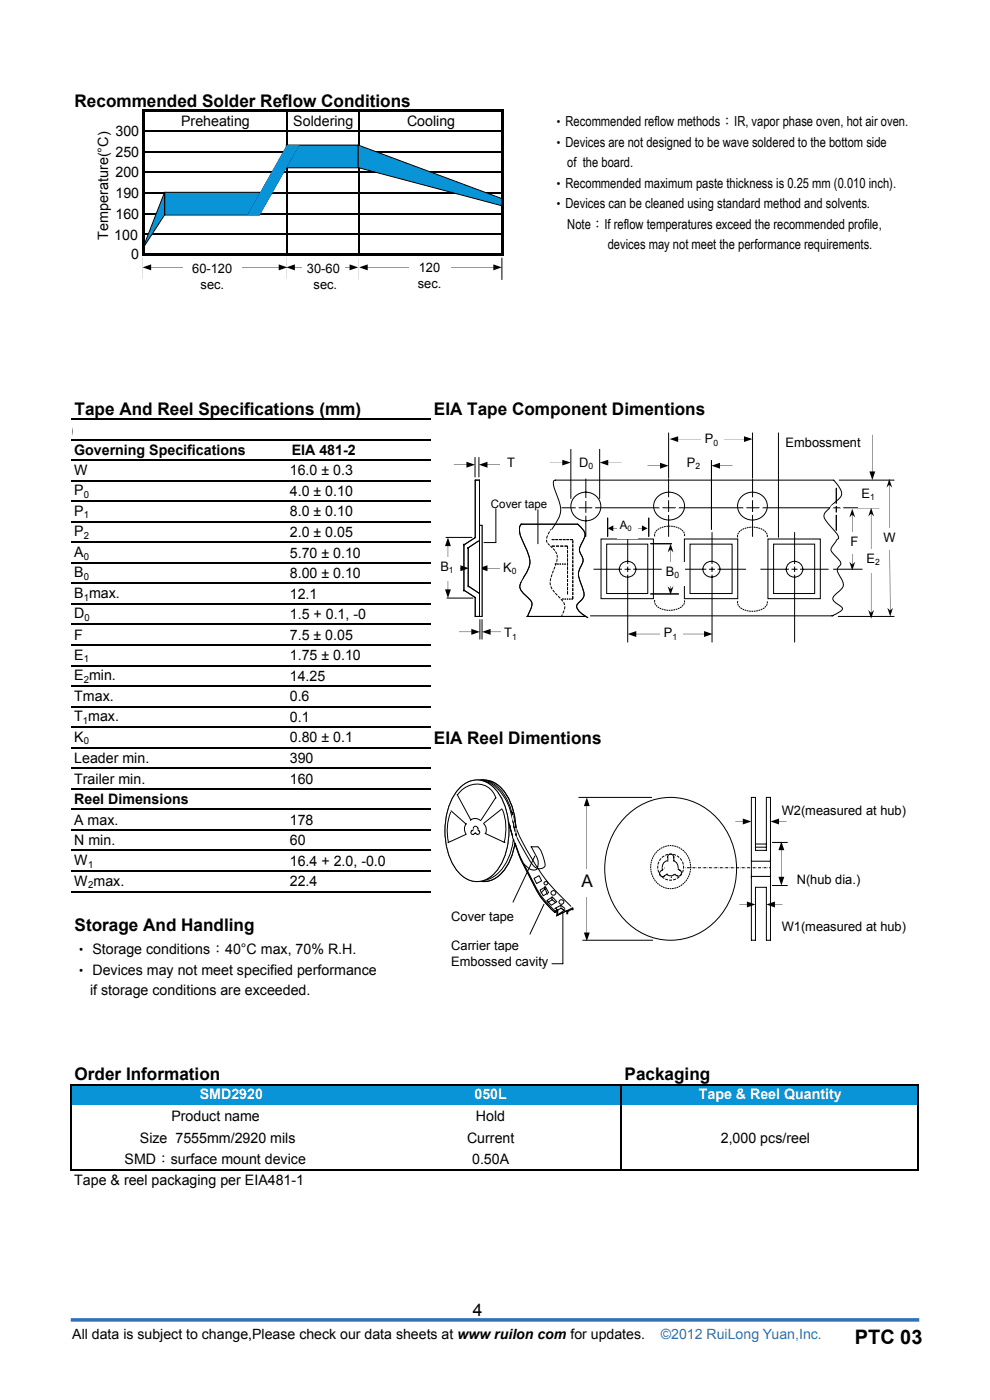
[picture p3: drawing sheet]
<svg xmlns="http://www.w3.org/2000/svg" width="210mm" height="297mm" viewBox="0 0 210 297" stroke-linecap="round" stroke-linejoin="round" font-family="sans-serif">
<path d="M15 280h180" fill="none" stroke="#3071b9" stroke-width=".75" stroke-linecap="butt"/>
<path d="M15.1 230.1h179.6v4.4h-179.6z" fill="#0894d6"/>
<path d="M30.1 23.2h.6v31.1h-.6zM30.7 23.2h76.2v.6h-76.2zM106.3 23.8h.6v30.5h-.6zM30.7 53.7h76.2v.6h-76.2z" fill="#000"/>
<g fill="none" stroke="#000" stroke-width=".29">
<path d="M30.7 27.9h75.6M30.7 32.2h75.6M30.7 36.6h75.6M60.9 23.8v29.9M76.1 23.8v29.9M30.7 40.9h75.6M30.7 45.3h75.6M30.7 49.7h75.6M15.1 88.9h76.3M15.1 93.2h76.3M15.1 97.6h76.3M15.1 102h76.3"/>
<path d="M15.1 106.3h76.3M15.1 110.7h76.3M15.1 115h76.3M15.1 119.4h76.3M15.1 123.8h76.3M15.1 128.1h76.3M15.1 132.5h76.3M15.1 136.8h76.3M15.1 141.2h76.3M15.1 145.5h76.3M15.1 149.9h76.3M15.1 154.3h76.3"/>
<path d="M15.1 158.6h76.3M15.1 163h76.3M15.1 167.3h76.3M15.1 171.7h76.3M15.1 176.1h76.3M15.1 180.4h76.3M15.1 184.8h76.3M15.1 189.1h76.3M15.1 229.9v18.4M15.3 230.1h179.5M131.8 230.2v18.1M194.7 230.2v18.1"/>
<path d="M15.3 248.2h179.5"/>
</g>
<path d="M120 119.7h-2.3" fill="none" stroke="#000" stroke-width=".21" stroke-dasharray=".3 .2" stroke-linecap="butt"/>
<path d="M119.2 107.7h67.3" fill="none" stroke="#000" stroke-width=".21"/>
<path d="M101.7 111.5h.5v19.3h-.5z" fill="#fff"/>
<g fill="none" stroke="#000" stroke-width=".21">
<path d="M94.6 114h5.5M98.4 115.4v10M99.3 116.1v8.4M101.5 114.8l-2.3 1.5M101.7 114.1v-12.2h-.9v12.2l-2.4 1.5M101.7 111.5h.5v19.3h-.5zM110.5 111.2h12l.4 .4a2.24 2.24 0 0 1 .6 3.4 2.17 2.17 0 0 0-.1 2.9 1.89 1.89 0 0 1-.2 2.3 3.3 3.3 0 0 0 0 3.4l.2 .7a2.76 2.76 0 0 1 0 2.9 2.38 2.38 0 0 0-1.1 1.6 4.5 4.5 0 0 0 2.4 2.2M110.7 111.2a1.08 1.08 0 0 0-.5 1.2 13.6 13.6 0 0 0 1.6 4.4 4.6 4.6 0 0 1-.5 5.3l-.4 .6a2.24 2.24 0 0 0-.2 2.8l1 1a1.94 1.94 0 0 1 1 2.4l-.7 1.9M115.9 114.5l.2 .6M116.9 112.3l-.2 .2M117.1 112.3a6.5 6.5 0 0 0 1.8-4.9l-1.3-3.8a1.62 1.62 0 0 1 0-1.7h59.3l.8 1a2.32 2.32 0 0 1 .6 2.5l-2.7 2.7a1.54 1.54 0 0 0-.2 2.7l1.1 1.2a3.5 3.5 0 0 1 1.4 2.2l-.7 .8a2.85 2.85 0 0 0-.9 1.8l1 1.3a2.15 2.15 0 0 1 1 1.6l-.1 .3a1.24 1.24 0 0 0-.2 1.9 4.1 4.1 0 0 1 .9 2.3 4.6 4.6 0 0 1-1.8 2.1l-.3 .3a1.23 1.23 0 0 0 .9 1.6l.9 .6 .1 .3a3.8 3.8 0 0 1-2.2 1.5M118.1 117.7l.1 .6"/>
<path d="M121.8 105.5a3.1 3.1 0 0 1 4.6-.3 3.1 3.1 0 0 1-.2 4.6 3.1 3.1 0 0 1-4.1-.1 3.1 3.1 0 0 1-.3-4.2zM124.3 101.6v12.2M127.5 114.3h11.1v12.7h-11.1zM128.7 115.4h8.7v10.5h-8.7zM133.2 113v23.2M139.4 105.5a3.3 3.3 0 0 1 3.7-.9 3.3 3.3 0 0 1 2 3.3 3.3 3.3 0 0 1-3.4 2.4 3.3 3.3 0 0 1-3.1-3l.1-.6zM141.8 101.6v12.2M145.2 114.3h11.3v12.7h-11.3zM146.4 115.4h8.9v10.5h-8.9zM149.6 119.6a1.73 1.73 0 0 1 2.6 0 1.73 1.73 0 0 1-.4 2.6 1.72 1.72 0 0 1-2.2-.3 1.72 1.72 0 0 1 0-2.3zM151 113v23.2M157.1 105.5a3.2 3.2 0 0 1 3.8-.8 3.2 3.2 0 0 1 1.8 3.3 3.2 3.2 0 0 1-3.7 2.3 3.2 3.2 0 0 1-2.5-3.6z"/>
<path d="M159.6 101.6v12.2M162.9 114.3h11.1v12.7h-11.1zM164.1 115.4h8.7v10.5h-8.7zM168.6 113v23.2M177.4 103.6v8.9M178 101.9h11.7M94.8 126.9h5.5M98.4 125.2l2.4 1.6v4h.9v-3.8M99.3 124.3l2.4 1.6M111.8 130.8h12.3M116.7 123.5l.1 .7M119.3 130.4l-.2 .2"/>
<path d="M119.5 127.8l.3 .6M125.3 130.6h51.4M126 120.8h14.3M143.9 120.8h14.3M161.4 120.8h14.3M176.8 120.8h6.1M177.8 130.8h11.9"/>
<circle cx="133.1" cy="120.8" r="1.72"/>
<circle cx="168.5" cy="120.8" r="1.72"/>
</g>
<path d="M116.2 115.3l1.4 1.4 .5 .9M118.2 118.5l-1.5 4.9M120.4 115.9v10.2M121.5 114.5h-4.5M121.5 114.6v12.5M116.8 124.4l.7 1.1 2 2.2" fill="none" stroke="#000" stroke-width=".21" stroke-dasharray=".6 .2" stroke-linecap="butt"/>
<path d="M120.4 115.9h-3.4M119.8 128.6l-.1 .9-.4 .7" fill="none" stroke="#000" stroke-width=".21" stroke-dasharray=".6 .3" stroke-linecap="butt"/>
<path d="M121.5 127.1h-2.2" fill="none" stroke="#000" stroke-width=".21" stroke-dasharray=".3 .2" stroke-linecap="butt"/>
<g fill="none" stroke="#fff" stroke-width=".54">
<circle cx="133.1" cy="120.8" r=".89"/>
<circle cx="151" cy="120.8" r=".89"/>
<circle cx="168.5" cy="120.8" r=".89"/>
</g>
<path d="M116.6 112.8l-.7 1.6" fill="none" stroke="#000" stroke-width=".21" stroke-dasharray=".7 .3" stroke-linecap="butt"/>
<path d="M122.9 106.4a1.71 1.71 0 0 1 2.2-.2 1.71 1.71 0 0 1 .6 2.1 1.73 1.73 0 0 1-2.3 .7 1.73 1.73 0 0 1-.7-2.3zM140.7 106.3a1.78 1.78 0 0 1 2-.4 1.78 1.78 0 0 1 1 1.9 1.79 1.79 0 0 1-2.1 1.1 1.79 1.79 0 0 1-1.4-2zM158.5 106.3a1.71 1.71 0 0 1 2.1-.3 1.71 1.71 0 0 1 .6 2.1 1.73 1.73 0 0 1-2.2 .7 1.73 1.73 0 0 1-.8-2.2z" fill="none" stroke="#fff" stroke-width=".62"/>
<path d="M176.6 107.5a1.17 1.17 0 0 1 1.3-.3 1.17 1.17 0 0 1 .7 1.1 1.17 1.17 0 0 1-1.4 .7 1.17 1.17 0 0 1-.8-1.3z" fill="none" stroke="#fff" stroke-width=".46"/>
<path d="M180.8 107.9l.6 1.9-.6-.6v10.6l.6-.6-.6 1.8-.6-1.8 .5 .6v-10.6l-.5 .6zM95 114l.6 1.9h-.5v9.1h.5l-.6 1.9-.6-1.9h.6v-9.1h-.6zM95 120.5h2.7v-.6l1.8 .6-1.8 .7v-.6zM101.6 120.5l1.8-.6v.6h2.7l-2.7 .1v.6zM184.8 107.7l.6 1.9-.6-.6v21l.6-.6-.6 1.8-.6-1.8 .5 .6v-21l-.5 .6zM188.6 101.6l.7 1.8-.6-.5 .2 26.6 .5-.6-.6 1.9-.6-1.9 .6 .6-.2-26.6-.5 .5z" fill="#000"/>
<g fill="#fff">
<path d="M92.7 118.2h4.8v5h-4.8z"/>
<path d="M106.1 118.4h4.7v5h-4.7z"/>
</g>
<path d="M101.8 131.4v4.2M102.2 131.4v4.2" fill="none" stroke="#000" stroke-width=".21"/>
<path d="M97.4 134h2.6v-.6l1.8 .6-1.8 .7v-.6zM102.2 134l1.9-.6v.6h2.6l-2.6 .1v.6z" fill="#000"/>
<path d="M106.3 132.3h4.6v5.1h-4.6z" fill="#fff"/>
<path d="M100.8 97v4.2M101.6 97v4.2" fill="none" stroke="#000" stroke-width=".21"/>
<path d="M96.3 98.5h2.6v-.5l1.9 .6-1.9 .6v-.6zM101.6 98.6l1.8-.6v.5l2.7 .1h-2.7v.6z" fill="#000"/>
<path d="M103.5 105.1h13.9v4.3h-13.9z" fill="#fff"/>
<path d="M121.1 95.3v10.5M127.2 95.3v10.5M105.2 107.9v7.2h-2.5M114.1 108.1v7.3" fill="none" stroke="#000" stroke-width=".21"/>
<path d="M116.6 98.1h2.7v-.6l1.8 .6-1.8 .7v-.6zM127.2 98.1l1.8-.6v.6h2.9l-2.9 .1v.6z" fill="#000"/>
<path d="M122.1 96.2h5v5h-5z" fill="#fff"/>
<path d="M141.8 91.8v9.6M150.9 97.7v14.6M159.6 91.8v9.6" fill="none" stroke="#000" stroke-width=".21"/>
<path d="M137.4 98.8h2.6v-.6l1.8 .6-1.8 .6v-.6zM150.9 98.8l1.8-.6v.6h2.7h-2.7v.6z" fill="#000"/>
<path d="M145 96.2h4.8v5h-4.8z" fill="#fff"/>
<path d="M128.9 112.1l1.2-.6v.5h6.1v-.5l1.2 .6-1.2 .6v-.6h-6.1v.6z" fill="#000"/>
<path d="M128.9 109.9v3.9M137.6 109.9v3.9" fill="none" stroke="#000" stroke-width=".21"/>
<path d="M130.8 109.7h4.5v4.6h-4.5z" fill="#fff"/>
<path d="M142 93.1l1.9-.5v.5h13.9v-.5l1.8 .5-1.8 .7v-.6h-13.9v.6z" fill="#000"/>
<path d="M182.1 102.7h4.8v5h-4.8z" fill="#fff"/>
<path d="M165.1 91.8v22.2" fill="none" stroke="#000" stroke-width=".21"/>
<path d="M185 92.2l.1 7.8h.6l-.7 1.9-.6-1.9h.6z" fill="#000"/>
<g fill="#fff">
<path d="M186.7 112.1h4.7v4.6h-4.7z"/>
<path d="M183.1 116.4h4.8v5.1h-4.8z"/>
<path d="M179.7 112.9h3.6v4.7h-3.6z"/>
</g>
<path d="M133.2 134.5l1.8-.6v.6h14.3v-.6l1.9 .6-1.9 .6v-.6h-14.3v.6z" fill="#000"/>
<g fill="#fff">
<path d="M140.1 132.3h4.8v5.1h-4.8z"/>
<path d="M106.9 96.2h3.6v4.6h-3.6z"/>
</g>
<path d="M138 115.4h4.4M138 126h5.9" fill="none" stroke="#000" stroke-width=".21"/>
<path d="M142.2 115.4l.7 1.8-.6-.6v8.3l.6-.5-.7 1.8-.6-1.8 .6 .5v-8.3l-.6 .6z" fill="#000"/>
<path d="M140.5 119.2h4.8v5.1h-4.8z" fill="#fff"/>
<path d="M141.7 111.6a2.92 2.92 0 0 0-2.8 1.6M145.2 113.1a3.1 3.1 0 0 0-2.9-1.5M159.3 111.8a2.89 2.89 0 0 0-2.8 1.6M162.7 113.4a3 3 0 0 0-2.9-1.6M141.7 129.5a2.92 2.92 0 0 1-2.8-1.6M145.2 127.9a3.1 3.1 0 0 1-2.9 1.6M159.3 129.7a2.89 2.89 0 0 1-2.8-1.6M162.7 128.2a3 3 0 0 1-2.9 1.5" fill="none" stroke="#000" stroke-width=".21" stroke-dasharray=".4 .1" stroke-linecap="butt"/>
<path d="M138.9 113.3v.5M141.9 111.6h.3M145.2 113.3v.4M156.5 113.5v.5M159.4 111.8h.4M162.8 113.5l-.1 .4M138.9 127.3v.5M141.9 129.5h.3M145.2 127.4v.4M156.5 127.5v.5M159.4 129.7h.4M162.7 127.6l.1 .4" fill="none" stroke="#000" stroke-width=".21"/>
<path d="M148.8 91.2h4.8v5h-4.8z" fill="#fff"/>
<path d="M120 119.7h-2.3" fill="none" stroke="#000" stroke-width=".21" stroke-dasharray=".3 .2" stroke-linecap="butt"/>
<path d="M101.7 111.5h.5v19.3h-.5z" fill="#fff"/>
<g fill="none" stroke="#000" stroke-width=".21">
<path d="M150.9 97.7v14.6M98.4 115.4v10M99.3 116.1v8.4M101.5 114.8l-2.3 1.5M101.7 114.1v-12.2h-.9v12.2l-2.4 1.5M101.7 111.5h.5v19.3h-.5zM110.5 111.2h12l.4 .4a2.24 2.24 0 0 1 .6 3.4 2.17 2.17 0 0 0-.1 2.9 1.89 1.89 0 0 1-.2 2.3 3.3 3.3 0 0 0 0 3.4l.2 .7a2.76 2.76 0 0 1 0 2.9 2.38 2.38 0 0 0-1.1 1.6 4.5 4.5 0 0 0 2.4 2.2M110.7 111.2a1.08 1.08 0 0 0-.5 1.2 13.6 13.6 0 0 0 1.6 4.4 4.6 4.6 0 0 1-.5 5.3l-.4 .6a2.24 2.24 0 0 0-.2 2.8l1 1a1.94 1.94 0 0 1 1 2.4l-.7 1.9M128.9 109.9v3.9M137.6 109.9v3.9M138 115.4h4.4M177.4 103.6v8.9"/>
<path d="M98.4 125.2l2.4 1.6v4h.9v-3.8M99.3 124.3l2.4 1.6M111.8 130.8h12.3M138 126h5.9"/>
</g>
<path d="M120.4 115.9v10.2M121.5 114.5h-4.5M121.5 114.6v12.5" fill="none" stroke="#000" stroke-width=".21" stroke-dasharray=".6 .2" stroke-linecap="butt"/>
<path d="M120.4 115.9h-3.4" fill="none" stroke="#000" stroke-width=".21" stroke-dasharray=".6 .3" stroke-linecap="butt"/>
<path d="M121.5 127.1h-2.2" fill="none" stroke="#000" stroke-width=".21" stroke-dasharray=".3 .2" stroke-linecap="butt"/>
<path d="M176.6 107.5a1.17 1.17 0 0 1 1.3-.3 1.17 1.17 0 0 1 .7 1.1 1.17 1.17 0 0 1-1.4 .7 1.17 1.17 0 0 1-.8-1.3z" fill="none" stroke="#fff" stroke-width=".46"/>
<g fill="#fff">
<path d="M165.1 170h28.6v4.7h-28.6z"/>
<path d="M168.3 184.5h15.5v4.7h-15.5z"/>
<path d="M165.1 194.6h28.6v4.6h-28.6z"/>
</g>
<g fill="none" stroke="#000" stroke-width=".21">
<path d="M122.8 169.2h15.4M159.4 169.2h.9v11.2h2.3v-11.2h.8v30.3h-.8v-11.3h-2.3v11.3h-.9zM160.3 179.1h2.3M160.3 179.7h2.3M163.8 178.7h3.2M120.4 193.2v.7M121.5 192.5l-1.3 .7v.7M121.5 192.8v.2M121.5 192.8l-1.1 .6M123.6 199.5h14.8M159.4 185.9h4M159.4 182.7h4"/>
<path d="M163.8 187.9h3.2"/>
</g>
<path d="M156 174.2h1.6v-.6l1.8 .7-1.8 .6v-.6zM163.4 174.3l1.8-.7v.6l1.7 .1h-1.7v.6zM124.5 169.2l.6 1.8h-.6v26.8h.6l-.6 1.9-.6-1.9h.5v-26.8h-.5zM156.9 191.8h1.5v-.5l1.9 .6-1.9 .6v-.6zM162.6 191.9l1.8-.6v.5l1.6 .1h-1.6v.6zM165.7 178.5l.7 1.9h-.6v5.6h.6l-.7 1.9-.6-1.9h.6v-5.6h-.6z" fill="#000"/>
<path d="M122.5 184.5h4.7v5.8h-4.7z" fill="#fff"/>
<path d="M145.4 184.1h18" fill="none" stroke="#000" stroke-width=".21" stroke-dasharray=".6 .2 .1 .2" stroke-dashoffset=".9" stroke-linecap="butt"/>
<g fill="none" stroke="#000" stroke-width=".21">
<path d="M98.5 166.9a5.1 5.1 0 0 1 7.8 .8 14.4 14.4 0 0 1 0 16.9 5.2 5.2 0 0 1-8.6 0 14.5 14.5 0 0 1 0-16.9zM99.2 166.9a4.9 4.9 0 0 1 7.6 .8 15.2 15.2 0 0 1 0 17.1 5 5 0 0 1-8.3 0 15.2 15.2 0 0 1 0-17.1zM108.2 175.1a42.7 42.7 0 0 0 4.9 12.5 17.9 17.9 0 0 0 4.6 6l.4-.3M108.6 172.2a24.5 24.5 0 0 0 3.8 9.3 40.5 40.5 0 0 0 8.7 10.8M112.6 179.6h1.5M112.7 179.6a8.3 8.3 0 0 1 1.5 3.7 1.02 1.02 0 0 1-.9 1.3 3.2 3.2 0 0 1-2.2-1.3M132.4 173.6a13.4 13.4 0 0 1 22.2 3.5 15.6 15.6 0 0 1-8.2 21.7 13.8 13.8 0 0 1-17.5-10 16 16 0 0 1 3.5-15.2zM142.4 179.4h-.3M117.9 192.7l.4 .4M119 192.5v-.5l-1.3 .7M119 192.7l.8 .5M119.8 193l-1.3 .9"/>
<path d="M120.1 193.3l-2.1 1M121.5 192.8v.2M138 183.8v.3M139.5 183.6v.7M140.4 184.6a.69 .69 0 0 0-.5 1 .69 .69 0 0 0 1 .3M140.9 184.2l-.5 .4M141.3 185.4a1.33 1.33 0 0 0 1.9 0M141.5 182.6a1.45 1.45 0 0 0-1 1.8M141.6 185.4l-.8 .4M141.9 186.7h.6M142.1 188.5h.3M142.5 181.2h-.6"/>
<path d="M142.9 182.6a1.45 1.45 0 0 1 .9 1.8M142.9 182a.63 .63 0 0 0-.6-.8 .63 .63 0 0 0-.7 .6l.1 .9M142.9 185.4l.7 .4M142.9 181.7v.9M143.6 184.3l.8 .4M144.1 184.6a.66 .66 0 0 1 .4 .9 .66 .66 0 0 1-.9 .3M145 183.6v.7M146.5 183.8v.3"/>
</g>
<path d="M139.6 184.5a2.78 2.78 0 0 0 2.2 2.2M141.7 181.2a2.79 2.79 0 0 0-2.2 2.3M142.8 186.7a2.79 2.79 0 0 0 2.2-2.3M144.9 183.4a2.79 2.79 0 0 0-2.2-2.2" fill="none" stroke="#000" stroke-width=".21" stroke-dasharray=".6 .2" stroke-linecap="butt"/>
<path d="M141.9 179.4a4.4 4.4 0 0 0-3.9 4.3M138 184.3a4.4 4.4 0 0 0 4 4.2M142.6 188.5a4.4 4.4 0 0 0 3.9-4.3M146.5 183.6a4.4 4.4 0 0 0-4-4.2" fill="none" stroke="#000" stroke-width=".21" stroke-dasharray=".4 .1" stroke-linecap="butt"/>
<path d="M140.7 184l.6 1.3" fill="none" stroke="#fff" stroke-width=".31"/>
<path d="M143.6 184.2l-.8 1.1" fill="none" stroke="#fff" stroke-width=".46"/>
<path d="M97.7 166.9a4.9 4.9 0 0 1 7.6 .8 15.2 15.2 0 0 1 0 17.1 5 5 0 0 1-8.3 0 15.2 15.2 0 0 1 0-17.1z" fill="#fff"/>
<g fill="none" stroke="#000" stroke-width=".21">
<path d="M95.7 172l3.2 2.8M97 168.5l2.9 5.5M97.1 168.5a4.5 4.5 0 0 1 7.8 .2l.3 .6M97.7 166.9a4.9 4.9 0 0 1 7.6 .8 15.2 15.2 0 0 1 0 17.1 5 5 0 0 1-8.3 0 15.2 15.2 0 0 1 0-17.1zM98.9 177l-3.9 1.8M98.9 174.7a1.78 1.78 0 0 0 0 2.2M99.8 174a1.66 1.66 0 0 1 2.1 .1M100.2 176.2h-.1a.43 .43 0 0 0-.2 .5 .43 .43 0 0 0 .5 .3M100.4 175.7a.48 .48 0 0 1 .5-.4 .48 .48 0 0 1 .4 .5M100.4 175.7v.7M100.5 176l-.4 .2M100.7 176.7l.5 .3"/>
<path d="M100.9 176.7l-.4 .3M101.1 176l.5 .2M101.4 175.7v.6M101.5 176.2a.42 .42 0 0 1 .3 .5 .42 .42 0 0 1-.6 .3M102 165.5a8 8 0 0 1 5.6 4.8l.6 1.5 .6 2.4a13.1 13.1 0 0 0 2.4 6.4l1.1 1.9a3 3 0 0 0 2.2 1.8 .98 .98 0 0 0 1.1-1.3 7 7 0 0 0-1.5-3.4M102.6 174.7a1.8 1.8 0 0 1 .4 2.1M102.9 176.8l4.2 2M105.2 169.2l-3.2 4.8M106.5 171.6l-3.8 3M106.6 171.8a11.4 11.4 0 0 1 .4 6.9M108 174.4a44.3 44.3 0 0 0 5.2 12.8 17.7 17.7 0 0 0 4.7 6.1"/>
</g>
<path d="M109 175.7l.1 2.2" fill="none" stroke="#fff" stroke-width=".39"/>
<path d="M109.2 177.3l.2 1.5" fill="none" stroke="#fff" stroke-width=".46"/>
<path d="M114.6 188.8l1.1-.7 .7 1.3-1.2 .6z" fill="#fff"/>
<path d="M114.6 188.8l1.1-.7 .7 1.3-1.2 .6z" fill="none" stroke="#000" stroke-width=".21"/>
<path d="M113.3 186.3l1.1-.5 .5 1.1-1.1 .5z" fill="#fff"/>
<path d="M113.3 186.3l1.1-.5 .5 1.1-1.1 .5z" fill="none" stroke="#000" stroke-width=".21"/>
<path d="M116 191l1.2-.7 .9 1-1.1 .7z" fill="#fff"/>
<path d="M116 191l1.2-.7 .9 1-1.1 .7zM117.1 190.3v.4M117.1 190.9l-.9 .5M117.1 190.9l.8 .6" fill="none" stroke="#000" stroke-width=".21"/>
<circle cx="119.1" cy="191.4" r=".5" fill="#fff"/>
<circle cx="119.1" cy="191.4" r=".5" fill="none" stroke="#000" stroke-width=".21"/>
<circle cx="117.4" cy="189.4" r=".5" fill="#fff"/>
<circle cx="117.4" cy="189.4" r=".5" fill="none" stroke="#000" stroke-width=".21"/>
<circle cx="115.8" cy="187.4" r=".38" fill="#fff"/>
<g fill="none" stroke="#000" stroke-width=".21">
<path d="M95.6 172.3a11 11 0 0 0-.5 6.5M118.1 193.3v.9M118.3 193.1v.9M119 192l.8 .7M119 192.7l-1.3 .6"/>
<circle cx="115.8" cy="187.4" r=".38"/>
</g>
<path d="M109.4 175.7v1.1" fill="none" stroke="#fff" stroke-width=".21"/>
<path d="M100.6 175.7l-.1 .9M101.1 175.7l.2 .9" fill="none" stroke="#fff" stroke-width=".31"/>
<g fill="#fff">
<path d="M95 198.6h16.5v4.6h-16.5z"/>
<path d="M95 202.1h22.6v4.6h-22.6z"/>
</g>
<path d="M119.4 193.6v10.9h-2.3" fill="none" stroke="#000" stroke-width=".21"/>
<path d="M95 192.5h15.4v4.6h-15.4z" fill="#fff"/>
<path d="M99.2 166.9a4.9 4.9 0 0 1 7.6 .8 15.2 15.2 0 0 1 0 17.1 5 5 0 0 1-8.3 0 15.2 15.2 0 0 1 0-17.1zM108.2 175.1a42.7 42.7 0 0 0 4.9 12.5 17.9 17.9 0 0 0 4.6 6l.4-.3M108.8 174.2l.4 2.2M109.4 176.8v.5M113.4 181.6l-4.6 9.8M115.4 191.8l-3 6.4M115.6 188.1v.5l-.9 .8M115.7 188.7l.4 1M117.9 192.7l.4 .4M119 192.7l.8 .5M120.1 193.3l-2.1 1" fill="none" stroke="#000" stroke-width=".21"/>
<path d="M108.7 173.1l.4 2.2" fill="none" stroke="#fff" stroke-width=".21"/>
<path d="M97.7 166.9a4.9 4.9 0 0 1 7.6 .8 15.2 15.2 0 0 1 0 17.1 5 5 0 0 1-8.3 0 15.2 15.2 0 0 1 0-17.1z" fill="#fff"/>
<g fill="none" stroke="#000" stroke-width=".21">
<path d="M95.6 172.3a11 11 0 0 0-.5 6.5M95.7 172l3.2 2.8M97 168.5l2.9 5.5M97.1 168.5a4.5 4.5 0 0 1 7.8 .2l.3 .6M97.7 166.9a4.9 4.9 0 0 1 7.6 .8 15.2 15.2 0 0 1 0 17.1 5 5 0 0 1-8.3 0 15.1 15.1 0 0 1 0-17.1zM98.9 177l-3.9 1.8M98.9 174.7a1.77 1.77 0 0 0 0 2.2M99.8 174a1.66 1.66 0 0 1 2.1 .1M100.2 176.2h-.1a.43 .43 0 0 0-.2 .5 .43 .43 0 0 0 .5 .3M100.4 175.7a.48 .48 0 0 1 .5-.4 .48 .48 0 0 1 .4 .5M100.4 175.7v.7M100.5 176l-.4 .2"/>
<path d="M100.7 176.7l.5 .3M100.9 176.7l-.4 .3M101.1 176l.5 .2M101.4 175.7v.6M101.5 176.2a.42 .42 0 0 1 .3 .5 .42 .42 0 0 1-.6 .3M102.6 174.7a1.8 1.8 0 0 1 .4 2.1M102.9 176.8l4.2 2M105.2 169.2l-3.2 4.8M106.5 171.6l-3.8 3M106.6 171.8a11.4 11.4 0 0 1 .4 6.9M108.8 174.2l.4 2.2M109.4 176.8v.5"/>
<path d="M115.6 188.1v.5M118.1 193.1l-.4 .2"/>
</g>
<path d="M109 175.7l.1 2.2" fill="none" stroke="#fff" stroke-width=".39"/>
<path d="M109.2 177.3l.2 1.5" fill="none" stroke="#fff" stroke-width=".46"/>
<path d="M108.7 173.1l.4 2.2M109.4 175.7v1.1" fill="none" stroke="#fff" stroke-width=".21"/>
<path d="M100.6 175.7l-.1 .9M101.1 175.7l.2 .9" fill="none" stroke="#fff" stroke-width=".31"/>
<path d="M34.9 40.8h20.1v4.8h-20.1z" fill="#0894d6"/>
<path d="M34.9 40.8h20.1v4.8h-20.1z" fill="none" stroke="#000" stroke-width=".21"/>
<path d="M60.7 30.8h15.3v4.8h-15.3z" fill="#0894d6"/>
<path d="M60.7 30.8h15.3v4.8h-15.3z" fill="none" stroke="#000" stroke-width=".21"/>
<path d="M60.9 30.8h2.6l-8.4 14.8h-2.6z" fill="#000"/>
<path d="M76 54.7v4.6zM60.7 54.5v4.6zM30.2 54.5v4.6zM60.9 30.8h2.6l-8.4 14.8h-2.6z" fill="#0894d6"/>
<path d="M30.2 56.7l1.9-.6v.6h27v-.6l1.8 .6-1.8 .6v-.5h-27v.5zM76.2 56.7l1.8-.6v.6h26.6v-.6l1.9 .6-1.9 .6v-.5h-26.6v.5z" fill="#000"/>
<g fill="#fff">
<path d="M38.9 55h12.3v7.4h-12.3z"/>
<path d="M86.8 54.7h8.7v7.5h-8.7z"/>
</g>
<path d="M60.7 56.7l1.8-.6v.6h11.7v-.6l1.8 .6-1.8 .6v-.5h-11.7v.5z" fill="#000"/>
<path d="M64.1 54.7h9v8.2h-9z" fill="#fff"/>
<path d="M106.5 54.8v4.5" fill="none" stroke="#000" stroke-width=".21"/>
<path d="M76 30.8l30.5 11.3v1.5l-30.5-8z" fill="#0894d6"/>
<path d="M76 30.8l30.5 11.3v1.5l-30.5-8z" fill="none" stroke="#000" stroke-width=".21"/>
<path d="M34.9 40.8v4.8l-4.7 7.2z" fill="#0894d6"/>
<path d="M34.9 40.8v4.8l-4.7 7.2z" fill="none" stroke="#000" stroke-width=".21"/>
<text font-size="4.2" x="181.3" y="285.1">PTC 03</text>
<g font-size="3.7">
<text x="15.8" y="22.7">Recommended Solder Reflow Conditions</text>
<text x="15.8" y="88.1">Tape And Reel Specifications (mm)</text>
<text x="92" y="88.1">EIA Tape Component Dimentions</text>
<text x="14.4" y="92.4">)</text>
<text x="92" y="157.8">EIA Reel Dimentions</text>
<text x="123.4" y="188.3">A</text>
<text x="142.1" y="188.3">0</text>
<text x="15.8" y="197.6">Storage And Handling</text>
<text x="15.8" y="229.1">Order Information</text>
<text x="132.5" y="229.1">Packaging</text>
<text x="100.3" y="279.3">4</text>
</g>
<g font-size="3.1">
<text x="24.5" y="28.9">300</text>
<text x="38.4" y="26.6">Preheating</text>
<text x="62.2" y="26.8">Soldering</text>
<text x="86.3" y="26.6">Cooling</text>
<text x="24.5" y="33.3">250</text>
<text x="24.5" y="37.6">200</text>
<text x="24.5" y="46.4">160</text>
<text x="24.5" y="42">190</text>
<text x="24.2" y="50.9">100</text>
<text x="27.9" y="55">0</text>
<text x="15.7" y="100.9">W</text>
<text x="15.7" y="96.5">Governing Specifications</text>
<text x="61.5" y="100.9">16.0 ± 0.3</text>
<text x="61.9" y="96.5">EIA 481-2</text>
<text x="15.7" y="105">P</text>
<text x="61.5" y="105.2">4.0 ± 0.10</text>
<text x="15.7" y="109.4">P</text>
<text x="15.7" y="113.8">P</text>
<text x="61.5" y="109.6">8.0 ± 0.10</text>
<text x="61.5" y="113.9">2.0 ± 0.05</text>
<text x="15.7" y="118.1">A</text>
<text x="61.5" y="118.3">5.70 ± 0.10</text>
<text x="15.7" y="122.5">B</text>
<text x="61.5" y="122.6">8.00 ± 0.10</text>
<text x="15.7" y="131.2">D</text>
<text x="15.7" y="126.8">B max.</text>
<text x="61.5" y="127">12.1</text>
<text x="61.5" y="131.4">1.5 + 0.1, -0</text>
<text x="15.7" y="135.7">F</text>
<text x="61.5" y="135.7">7.5 ± 0.05</text>
<text x="15.7" y="139.9">E</text>
<text x="61.5" y="140.1">1.75 ± 0.10</text>
<text x="15.7" y="148.8">Tmax.</text>
<text x="15.7" y="144.3">E min.</text>
<text x="61.5" y="144.4">14.25</text>
<text x="61.5" y="148.8">0.6</text>
<text x="15.7" y="153">T max.</text>
<text x="61.5" y="153.2">0.1</text>
<text x="15.7" y="161.9">Leader min.</text>
<text x="15.7" y="157.3">K</text>
<text x="61.5" y="161.9">390</text>
<text x="61.5" y="157.5">0.80 ± 0.1</text>
<text x="15.7" y="166.2">Trailer min.</text>
<text x="61.5" y="166.2">160</text>
<text x="15.7" y="170.6">Reel Dimensions</text>
<text x="15.7" y="179.3">N min.</text>
<text x="15.7" y="174.9">A max.</text>
<text x="61.5" y="179.3">60</text>
<text x="61.5" y="174.9">178</text>
<text x="15.7" y="183.5">W</text>
<text x="61.5" y="183.7">16.4 + 2.0, -0.0</text>
<text x="15.7" y="187.9">W max.</text>
<text x="61.5" y="188">22.4</text>
<text x="15.7" y="202.4">• Storage conditions：40°C max, 70% R.H.</text>
<text x="15.7" y="206.9">• Devices may not meet specified performance</text>
<text x="19.1" y="211.1">if storage conditions are exceeded.</text>
<text x="36.4" y="237.7">Product name</text>
<text x="101" y="237.7">Hold</text>
<text x="29.7" y="242.4">Size 7555mm/2920 mils</text>
<text x="99.1" y="242.4">Current</text>
<text x="152.9" y="242.4">2,000 pcs/reel</text>
<text x="15.7" y="251.4">Tape &amp; reel packaging per EIA481-1</text>
<text x="26.4" y="247">SMD：surface mount device</text>
<text x="100.1" y="247">0.50A</text>
</g>
<g font-size="3.1" fill="#fff">
<text x="42.4" y="233.2">SMD2920</text>
<text x="100.6" y="233.2">050L</text>
<text x="148.2" y="233.2">Tape &amp; Reel Quantity</text>
</g>
<g font-size="3">
<text x="22.9" y="50.9" transform="rotate(-90 22.9 50.9)">Temperature(°C)</text>
<text x="15.3" y="284.1">All data is subject to change,Please check our data sheets at www ruilon com for updates.</text>
</g>
<text font-size="3" fill="#3071b9" x="140.2" y="284.1">©2012 RuiLong Yuan,Inc.</text>
<g font-size="2.9">
<text x="117.1" y="26.8">•Recommended reflow methods：IR, vapor phase oven, hot air oven.</text>
<text x="117.1" y="31.2">•Devices are not designed to be wave soldered to the bottom side</text>
<text x="120.3" y="35.5">of the board.</text>
<text x="117.1" y="39.9">•Recommended maximum paste thickness is 0.25 mm (0.010 inch).</text>
<text x="117.1" y="44.2">•Devices can be cleaned using standard method and solvents.</text>
<text x="120.3" y="48.6">Note：If reflow temperatures exceed the recommended profile,</text>
<text x="128.9" y="52.9">devices may not meet the performance requirements.</text>
</g>
<g font-size="2.8">
<text x="40.8" y="57.9">60-120</text>
<text x="65.1" y="57.9">30-60</text>
<text x="88.8" y="57.6">120</text>
<text x="42.6" y="61.3">sec.</text>
<text x="66.5" y="61.4">sec.</text>
<text x="88.6" y="61.1">sec.</text>
<text x="149.5" y="94.1">P</text>
<text x="166.7" y="94.7">Embossment</text>
<text x="107.6" y="99">T</text>
<text x="122.8" y="99">D</text>
<text x="145.7" y="99">P</text>
<text x="182.8" y="105.6">E</text>
<text x="180.4" y="115.8">F</text>
<text x="183.8" y="119.3">E</text>
<text x="187.4" y="115">W</text>
<text x="93.4" y="121.1">B</text>
<text x="106.8" y="121.3">K</text>
<text x="141.2" y="122.1">B</text>
<text x="107" y="135.2">T</text>
<text x="140.8" y="135.2">P</text>
<text x="165.8" y="172.9">W2(measured at hub)</text>
<text x="169" y="187.4">N(hub dia.)</text>
<text x="95.7" y="195.4">Cover tape</text>
<text x="165.8" y="197.5">W1(measured at hub)</text>
<text x="95.7" y="201.5">Carrier tape</text>
<text x="95.7" y="205">Embossed cavity</text>
</g>
<g font-size="2.5">
<text x="104.2" y="107.7">Cover tape</text>
<text x="131.5" y="112.3">A</text>
</g>
<g font-size="2.1">
<text x="17.8" y="105.6">0</text>
<text x="17.8" y="110">1</text>
<text x="17.8" y="114.3">2</text>
<text x="17.8" y="118.7">0</text>
<text x="17.8" y="123.1">0</text>
<text x="17.8" y="127.4">1</text>
<text x="17.9" y="131.8">0</text>
<text x="17.8" y="140.5">1</text>
<text x="17.8" y="144.9">2</text>
<text x="17.6" y="153.6">1</text>
<text x="17.8" y="157.9">0</text>
<text x="18.7" y="184.1">1</text>
<text x="18.7" y="188.4">2</text>
</g>
<g font-size="1.8">
<text x="151.3" y="94.6">0</text>
<text x="124.8" y="99.6">0</text>
<text x="147.5" y="99.6">2</text>
<text x="184.6" y="106.1">1</text>
<text x="185.6" y="119.9">2</text>
<text x="95.2" y="121.6">1</text>
<text x="108.6" y="121.8">0</text>
<text x="143.1" y="122.7">0</text>
<text x="108.6" y="135.8">1</text>
<text x="142.7" y="135.8">1</text>
</g>
<text font-size="1.6" x="133.1" y="112.8">0</text>
</svg>
